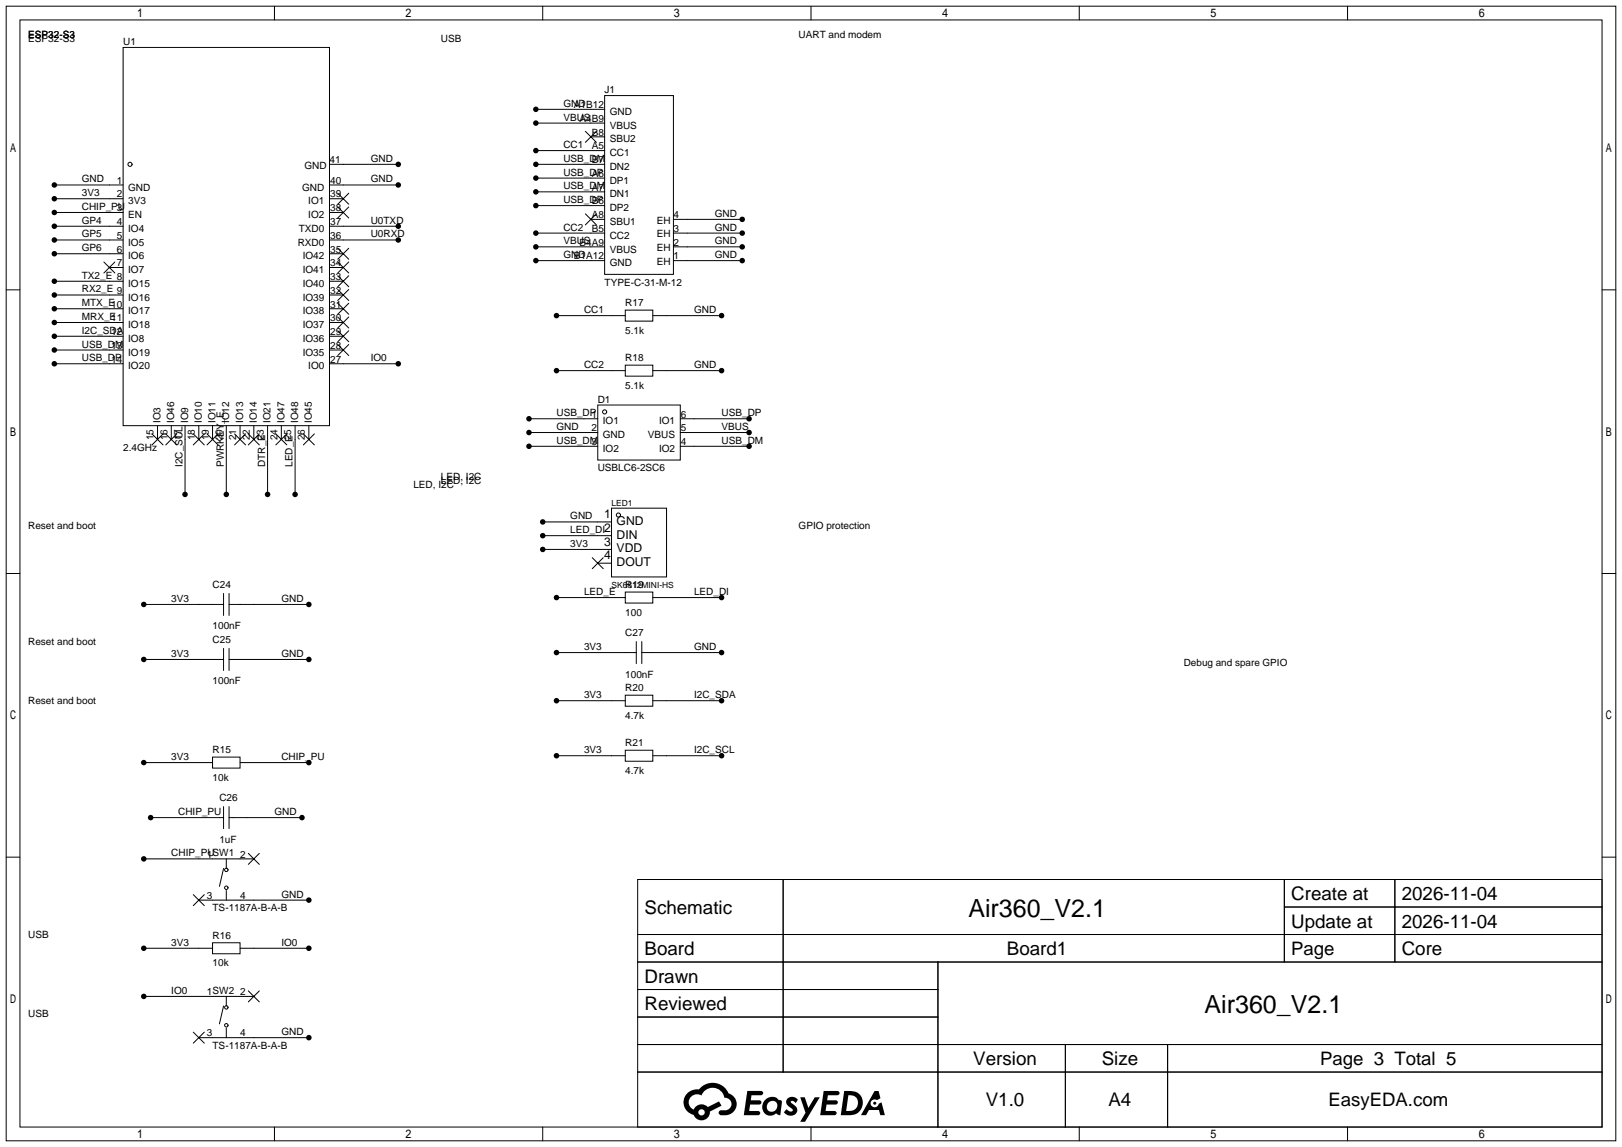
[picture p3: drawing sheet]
<svg xmlns="http://www.w3.org/2000/svg" width="299mm" height="212mm" viewBox="0 0 299 212" stroke-linecap="round" stroke-linejoin="round" font-family="sans-serif">
<g fill="none" stroke="#000" stroke-width=".18">
<path d="M1.1 1.1h297.2v209.6h-297.2zM3.7 3.7h292.1v204.5h-292.1zM22.7 8.8h38.1v69.8h-38.1zM50.7 1.1v2.6M100.2 1.1v2.6M111.6 17.7h12.7v33h-12.7zM149.7 1.1v2.6M199.3 1.1v2.6M248.8 1.1v2.6M10 34.2h12.7M10 36.7h12.7M10 39.2h12.7"/>
<path d="M60.8 34.2h12.7M60.8 36.7h2.6M60.8 39.2h2.6M60.8 30.4h12.7M62.4 38.2l2 2.1M62.4 35.7l2 2M64.4 38.2l-2 2.1M64.4 35.7l-2 2M98.9 30.4h12.7M98.9 20.2h12.7M98.9 22.7h12.7M98.9 27.8h12.7"/>
<path d="M98.9 32.9h12.7M98.9 35.4h12.7M98.9 38h12.7M108.1 24.3l2 2M108.1 39.5l2 2M109.1 25.3h2.5M110.1 24.3l-2 2M110.1 39.5l-2 2M1.1 53.5h2.6M10 41.8h12.7M10 44.3h12.7M10 46.9h12.7"/>
<path d="M10 51.9h12.7M10 54.5h12.7M10 57h12.7M10 59.6h12.7M19.2 48.4l2 2M20.2 49.4h2.5M21.2 48.4l-2 2M60.8 41.8h12.7M60.8 44.3h12.7M60.8 46.9h2.6M60.8 49.4h2.6M60.8 51.9h2.6"/>
<path d="M60.8 54.5h2.6M60.8 57h2.6M60.8 59.6h2.6M62.4 58.5l2 2.1M62.4 56l2 2M62.4 53.5l2 2M62.4 50.9l2 2.1M62.4 48.4l2 2M62.4 45.8l2 2.1M64.4 45.8l-2 2.1M64.4 48.4l-2 2M64.4 56l-2 2"/>
<path d="M64.4 58.5l-2 2.1M64.4 53.5l-2 2M64.4 50.9l-2 2.1M98.9 43.1h12.7M98.9 45.6h12.7M98.9 48.1h12.7M102.7 58.3h12.7M109.1 40.5h2.5M115.4 57.3h5.1v2h-5.1zM120.5 58.3h12.7M124.3 40.5h12.7M124.3 43.1h12.7"/>
<path d="M124.3 45.6h12.7M124.3 48.1h12.7M295.8 53.5h2.5M10 62.1h12.7M10 64.6h12.7M10 67.2h12.7M29.1 78.6v2.6M31.6 78.6v2.6M34.2 78.6v12.7M36.7 78.6v2.6M39.2 78.6v2.6M41.8 78.6v12.7"/>
<path d="M44.3 78.6v2.6M46.9 78.6v2.6M49.4 78.6v12.7M51.9 78.6v2.6M54.5 78.6v12.7M57 78.6v2.6M60.8 62.1h2.6M60.8 64.6h2.6M60.8 67.2h12.7M62.4 63.6l2 2.1M62.4 61.1l2 2M64.4 61.1l-2 2"/>
<path d="M64.4 63.6l-2 2.1M97.7 77.3h12.7M97.7 79.9h12.7M102.7 68.5h12.7M110.4 74.8h15.2v10.2h-15.2zM115.4 67.4h5.1v2.1h-5.1zM120.5 68.5h12.7M125.6 77.3h12.7M125.6 79.9h12.7M28.1 80.1l2 2.1M30.1 80.1l-2 2.1M30.6 80.1l2 2.1"/>
<path d="M32.6 80.1l-2 2.1M35.7 80.1l2 2.1M37.7 80.1l-2 2.1M38.2 80.1l2.1 2.1M40.3 80.1l-2.1 2.1M43.3 80.1l2 2.1M45.3 80.1l-2 2.1M45.8 80.1l2.1 2.1M47.9 80.1l-2.1 2.1M50.9 80.1l2.1 2.1M53 80.1l-2.1 2.1M56 80.1l2 2.1"/>
<path d="M58 80.1l-2 2.1M97.7 82.4h12.7M100.2 96.4h12.7M100.2 98.9h12.7M112.9 93.9h10.2v12.7h-10.2zM125.6 82.4h12.7M1.1 105.9h2.6M26.5 111.6h14.8M41.3 109.6v4.1M41.3 119.8v4M42.3 111.6h14.7M42.3 109.6v4.1"/>
<path d="M42.3 119.8v4M100.2 101.5h12.7M102.7 110.4h12.7M109.3 103l2.1 2M110.4 104h2.5M111.4 103l-2.1 2M115.4 109.3h5.1v2.1h-5.1zM117.5 118.5v4.1M118.5 118.5v4.1M120.5 110.4h12.7M295.8 105.9h2.5M26.5 121.8h14.8"/>
<path d="M39.2 139.8h5.1v2.1h-5.1zM42.3 121.8h14.7M102.7 120.5h14.8M102.7 129.4h12.7M102.7 139.6h12.7M115.4 128.4h5.1v2h-5.1zM115.4 138.6h5.1v2h-5.1zM118.5 120.5h14.7M120.5 129.4h12.7M120.5 139.6h12.7M1.1 158.3h2.6M26.5 140.8h12.7"/>
<path d="M26.5 158.6h20.4M27.8 151h13.5M41.3 149v4M41.8 158.6v1.8M42.3 149v4M42.3 151h13.5M44.3 140.8h12.7M45.8 157.6l2.1 2M47.9 157.6l-2.1 2M295.8 158.3h2.5M26.5 175.1h12.7M35.7 165.2l2 2.1"/>
<path d="M36.7 166.2h20.3M37.7 165.2l-2 2.1M39.2 174.1h5.1v2h-5.1zM41.3 160.4l-.8 3.3M41.8 164.5v1.7M44.3 175.1h12.7M117.7 162.4h178.1v45.8h-178.1zM117.7 172.6h178.1M117.7 177.7h178.1M144.6 162.4v35.6M173.2 177.7v30.5M237.1 162.4v15.3"/>
<path d="M237.1 167.5h58.7M257.5 162.4v15.3M26.5 184h20.4M35.7 190.6l2 2.1M36.7 191.6h20.3M37.7 190.6l-2 2.1M41.3 185.8l-.8 3.3M41.8 184v1.8M41.8 189.9v1.7M45.8 183l2.1 2M47.9 183l-2.1 2M117.7 182.8h55.5"/>
<path d="M117.7 192.9h178.1M117.7 187.8h55.5M117.7 198h178.1M196.7 192.9v15.3M215.6 192.9v15.3M50.7 208.2v2.5M100.2 208.2v2.5M149.7 208.2v2.5M199.3 208.2v2.5M248.8 208.2v2.5"/>
<circle cx="24" cy="30.4" r=".38"/>
<circle cx="111.6" cy="76.1" r=".38"/>
<circle cx="114.2" cy="95.1" r=".38"/>
<circle cx="41.8" cy="160.7" r=".32"/>
<circle cx="41.8" cy="164" r=".32"/>
<circle cx="41.8" cy="186.1" r=".32"/>
<circle cx="41.8" cy="189.4" r=".32"/>
</g>
<g fill="#000">
<path d="M138 201.5h1.6a1.31 1.31 0 0 1 1.2 .2 .4 .4 0 0 1-.3 .6h-1.8l-.1 .9h1.6a.4 .4 0 0 1 .4 .4 .4 .4 0 0 1-.4 .4h-1.7l-.2 1.2h.8a1.23 1.23 0 0 1 1.2 .2 .39 .39 0 0 1-.3 .6h-2.7zM145.5 202.8a1.3 1.3 0 0 1 1.8 .3l-.4 .6a.54 .54 0 0 0-.9-.2l.1 .2a1.58 1.58 0 0 1 1.1 1.6 1.43 1.43 0 0 1-2.5 .1l.5-.6a.64 .64 0 0 0 .5 .5 .64 .64 0 0 0 .7-.3l-.2-.2a1.6 1.6 0 0 1-1-1.6zM147.7 202.7h.9l.7 1.9 1.1-1.9h.9l-2.7 4.5h-.9l1-1.7zM152.1 201.5h1.6a1.32 1.32 0 0 1 1.3 .2 .39 .39 0 0 1-.4 .6h-1.7l-.2 .9h1.7a.4 .4 0 0 1 .3 .4 .4 .4 0 0 1-.4 .4h-1.7l-.2 1.2h.8a1.23 1.23 0 0 1 1.2 .2 .39 .39 0 0 1-.3 .6h-2.7zM161.5 201.5h.7l.4 1.3-.7 .4a.75 .75 0 0 0-1.1 .3 .75 .75 0 0 0 .5 1 .75 .75 0 0 0 .9-.6l.6-.3 .6 2.4h-.9l-.2-1h-1.9l-.5 1h-.9z"/>
<path d="M126.9 201.9a2.37 2.37 0 0 0 1.2 4 1.54 1.54 0 0 0 1.7 1 1.54 1.54 0 0 0 1.3-1.6l2.1-1.1-.5-.8-2 1.1a1.57 1.57 0 0 0-2.6 .4 1.5 1.5 0 0 1-.8-2.1 1.5 1.5 0 0 1 2.2-.5 2.23 2.23 0 0 1 2.3-1.4 2.23 2.23 0 0 1 2 1.8 1.16 1.16 0 0 1 1.2 1.1 1.16 1.16 0 0 1-1 1.3h-.7a.47 .47 0 0 0-.6 .3 .47 .47 0 0 0 .4 .6 2.23 2.23 0 0 0 2.3-.7 2.23 2.23 0 0 0 .4-2.3 2.16 2.16 0 0 0-1.3-1.1 3.2 3.2 0 0 0-5.4-.7l-1.2 .1zM129 205.4a.58 .58 0 0 1 1.1 0 .58 .58 0 0 1-1.1 0z"/>
<path d="M141.3 203.1a1.62 1.62 0 0 0-.4 2.1 1.62 1.62 0 0 0 2 .7l.4-.3 .3 .3 .5 .1 .3-2.5-.2-.3h-.4a1.58 1.58 0 0 0-2.5-.1zM141.9 203.6a.99 .99 0 0 1 1.6 .3 .99 .99 0 0 1-.9 1.4 .94 .94 0 0 1-1-.5 .94 .94 0 0 1 .3-1.2z"/>
<path d="M155.9 201.5l-.7 4.5h1.5a2.27 2.27 0 0 0 2.6-2.3 2.27 2.27 0 0 0-2.7-2.2zM156.6 202.3a1.5 1.5 0 0 1 1.8 1.5 1.5 1.5 0 0 1-1.9 1.4h-.3z"/>
<circle cx="10" cy="39.2" r=".51"/>
<circle cx="10" cy="36.7" r=".51"/>
<circle cx="10" cy="34.2" r=".51"/>
<circle cx="73.5" cy="30.4" r=".51"/>
<circle cx="73.5" cy="34.2" r=".51"/>
<circle cx="98.9" cy="22.7" r=".51"/>
<circle cx="98.9" cy="38" r=".51"/>
<circle cx="98.9" cy="35.4" r=".51"/>
<circle cx="98.9" cy="32.9" r=".51"/>
<circle cx="98.9" cy="20.2" r=".51"/>
<circle cx="98.9" cy="27.8" r=".51"/>
<circle cx="98.9" cy="30.4" r=".51"/>
<circle cx="10" cy="44.3" r=".51"/>
<circle cx="10" cy="57" r=".51"/>
<circle cx="10" cy="41.8" r=".51"/>
<circle cx="10" cy="54.5" r=".51"/>
<circle cx="10" cy="51.9" r=".51"/>
<circle cx="10" cy="59.6" r=".51"/>
<circle cx="10" cy="46.9" r=".51"/>
<circle cx="73.5" cy="41.8" r=".51"/>
<circle cx="73.5" cy="44.3" r=".51"/>
<circle cx="98.9" cy="48.1" r=".51"/>
<circle cx="98.9" cy="45.6" r=".51"/>
<circle cx="98.9" cy="43.1" r=".51"/>
<circle cx="102.7" cy="58.3" r=".51"/>
<circle cx="133.2" cy="58.3" r=".51"/>
<circle cx="137" cy="48.1" r=".51"/>
<circle cx="137" cy="45.6" r=".51"/>
<circle cx="137" cy="43.1" r=".51"/>
<circle cx="137" cy="40.5" r=".51"/>
<circle cx="10" cy="64.6" r=".51"/>
<circle cx="10" cy="67.2" r=".51"/>
<circle cx="10" cy="62.1" r=".51"/>
<circle cx="73.5" cy="67.2" r=".51"/>
<circle cx="97.7" cy="79.9" r=".51"/>
<circle cx="97.7" cy="77.3" r=".51"/>
<circle cx="102.7" cy="68.5" r=".51"/>
<circle cx="133.2" cy="68.5" r=".51"/>
<circle cx="138.3" cy="77.3" r=".51"/>
<circle cx="138.3" cy="79.9" r=".51"/>
<circle cx="34.2" cy="91.3" r=".51"/>
<circle cx="41.8" cy="91.3" r=".51"/>
<circle cx="49.4" cy="91.3" r=".51"/>
<circle cx="54.5" cy="91.3" r=".51"/>
<circle cx="97.7" cy="82.4" r=".51"/>
<circle cx="100.2" cy="96.4" r=".51"/>
<circle cx="100.2" cy="98.9" r=".51"/>
<circle cx="138.3" cy="82.4" r=".51"/>
<circle cx="26.5" cy="111.6" r=".51"/>
<circle cx="57" cy="111.6" r=".51"/>
<circle cx="100.2" cy="101.5" r=".51"/>
<circle cx="102.7" cy="110.4" r=".51"/>
<circle cx="133.2" cy="110.4" r=".51"/>
<circle cx="26.5" cy="121.8" r=".51"/>
<circle cx="57" cy="121.8" r=".51"/>
<circle cx="102.7" cy="129.4" r=".51"/>
<circle cx="102.7" cy="120.5" r=".51"/>
<circle cx="102.7" cy="139.6" r=".51"/>
<circle cx="133.2" cy="139.6" r=".51"/>
<circle cx="133.2" cy="120.5" r=".51"/>
<circle cx="133.2" cy="129.4" r=".51"/>
<circle cx="26.5" cy="158.6" r=".51"/>
<circle cx="26.5" cy="140.8" r=".51"/>
<circle cx="27.8" cy="151" r=".51"/>
<circle cx="55.8" cy="151" r=".51"/>
<circle cx="57" cy="140.8" r=".51"/>
<circle cx="26.5" cy="175.1" r=".51"/>
<circle cx="57" cy="175.1" r=".51"/>
<circle cx="57" cy="166.2" r=".51"/>
<circle cx="26.5" cy="184" r=".51"/>
<circle cx="57" cy="191.6" r=".51"/>
<circle cx="161.5" cy="203.8" r=".28"/>
</g>
<g font-size="4.6">
<text x="178.8" y="169.4">Air360_V2.1</text>
<text x="222.4" y="187.1">Air360_V2.1</text>
</g>
<g font-size="3.5">
<text x="238.4" y="166.2">Create at</text>
<text x="258.8" y="166.2">2026-11-04</text>
<text x="119" y="168.8">Schematic</text>
<text x="238.4" y="171.3">Update at</text>
<text x="258.8" y="171.3">2026-11-04</text>
<text x="119" y="176.4">Board</text>
<text x="185.9" y="176.4">Board1</text>
<text x="258.8" y="176.4">Core</text>
<text x="119" y="181.5">Drawn</text>
<text x="119" y="186.6">Reviewed</text>
<text x="179.7" y="196.7">Version</text>
<text x="203.4" y="196.7">Size</text>
<text x="182" y="204.3">V1.0</text>
<text x="204.7" y="204.3">A4</text>
</g>
<g font-size="3.4">
<text x="238.4" y="176.4">Page</text>
<text x="243.7" y="196.7">Page 3 Total 5</text>
<text x="245.3" y="204.3">EasyEDA.com</text>
</g>
<g font-size="2.2">
<text x="111.5" y="95.7">1</text>
<text x="111.5" y="98.2">2</text>
<text x="111.5" y="100.8">3</text>
<text x="113.8" y="96.9">GND</text>
<text x="113.8" y="99.5">DIN</text>
<text x="111.5" y="103.3">4</text>
<text x="113.8" y="102">VDD</text>
<text x="113.8" y="104.6">DOUT</text>
</g>
<g font-size="1.8">
<text x="5.2" y="7">ESP32-S3</text>
<text x="5.2" y="7.8">ESP32-S3</text>
<text x="22.7" y="8.3">U1</text>
<text x="81.4" y="7.8">USB</text>
<text x="147.4" y="7">UART and modem</text>
<text x="111.6" y="17.2">J1</text>
<text x="104" y="19.7">GND</text>
<text x="104" y="22.3">VBUS</text>
<text x="106" y="20">A1B12</text>
<text x="107" y="22.5">A4B9</text>
<text x="112.6" y="21.2">GND</text>
<text x="112.6" y="23.8">VBUS</text>
<text x="68.5" y="29.9">GND</text>
<text x="104" y="27.4">CC1</text>
<text x="104" y="29.9">USB_DM</text>
<text x="109.2" y="25">B8</text>
<text x="109.2" y="27.6">A5</text>
<text x="112.6" y="26.3">SBU2</text>
<text x="112.6" y="28.9">CC1</text>
<text x="15.1" y="33.7">GND</text>
<text x="21.6" y="33.9">1</text>
<text x="23.7" y="35.2">GND</text>
<text x="55.8" y="35.2">GND</text>
<text x="56.2" y="31.1">GND</text>
<text x="60.8" y="30.1">41</text>
<text x="61" y="33.9">40</text>
<text x="68.5" y="33.7">GND</text>
<text x="104" y="32.4">USB_DP</text>
<text x="104" y="35">USB_DM</text>
<text x="109.2" y="30.1">B7</text>
<text x="109.2" y="32.7">A6</text>
<text x="109.2" y="35.2">A7</text>
<text x="112.6" y="31.4">DN2</text>
<text x="112.6" y="33.9">DP1</text>
<text x="15.1" y="36.2">3V3</text>
<text x="15.1" y="38.8">CHIP_PU</text>
<text x="15.1" y="41.3">GP4</text>
<text x="21.6" y="36.5">2</text>
<text x="21.6" y="39">3</text>
<text x="21.6" y="41.6">4</text>
<text x="23.7" y="37.7">3V3</text>
<text x="23.7" y="40.3">EN</text>
<text x="56.9" y="40.3">IO2</text>
<text x="56.9" y="37.7">IO1</text>
<text x="61" y="41.6">37</text>
<text x="61" y="39">38</text>
<text x="61" y="36.5">39</text>
<text x="68.5" y="41.3">U0TXD</text>
<text x="104" y="37.5">USB_DP</text>
<text x="109.2" y="37.7">B6</text>
<text x="109.2" y="40.3">A8</text>
<text x="112.6" y="36.5">DN1</text>
<text x="112.6" y="39">DP2</text>
<text x="112.6" y="41.6">SBU1</text>
<text x="121.3" y="41.3">EH</text>
<text x="124.3" y="40.3">4</text>
<text x="132" y="40.1">GND</text>
<text x="15.1" y="43.9">GP5</text>
<text x="15.1" y="46.4">GP6</text>
<text x="21.6" y="44.1">5</text>
<text x="21.6" y="46.6">6</text>
<text x="23.7" y="42.8">IO4</text>
<text x="23.7" y="45.4">IO5</text>
<text x="23.7" y="47.9">IO6</text>
<text x="55" y="45.4">RXD0</text>
<text x="55.2" y="42.8">TXD0</text>
<text x="55.9" y="47.9">IO42</text>
<text x="61" y="46.6">35</text>
<text x="61" y="44.1">36</text>
<text x="68.5" y="43.9">U0RXD</text>
<text x="104" y="42.6">CC2</text>
<text x="104" y="45.1">VBUS</text>
<text x="104" y="47.7">GND</text>
<text x="106" y="47.9">B1A12</text>
<text x="107" y="45.4">B4A9</text>
<text x="109.2" y="42.8">B5</text>
<text x="112.6" y="44.1">CC2</text>
<text x="112.6" y="46.6">VBUS</text>
<text x="121.3" y="43.8">EH</text>
<text x="121.3" y="46.4">EH</text>
<text x="124.3" y="42.8">3</text>
<text x="124.3" y="45.4">2</text>
<text x="124.3" y="47.9">1</text>
<text x="132" y="42.6">GND</text>
<text x="132" y="45.1">GND</text>
<text x="132" y="47.7">GND</text>
<text x="15.1" y="51.5">TX2_E 8</text>
<text x="21.6" y="49.2">7</text>
<text x="23.7" y="50.4">IO7</text>
<text x="23.7" y="53">IO15</text>
<text x="55.9" y="53">IO40</text>
<text x="55.9" y="50.4">IO41</text>
<text x="61" y="51.7">33</text>
<text x="61" y="49.2">34</text>
<text x="111.6" y="52.8">TYPE-C-31-M-12</text>
<text x="112.6" y="49.2">GND</text>
<text x="121.3" y="48.9">EH</text>
<text x="15.1" y="54">RX2_E 9</text>
<text x="15.1" y="56.6">MTX_E10</text>
<text x="15.1" y="59.1">MRX_E</text>
<text x="20.6" y="59.3">11</text>
<text x="23.7" y="55.5">IO16</text>
<text x="23.7" y="58.1">IO17</text>
<text x="55.9" y="58.1">IO38</text>
<text x="55.9" y="55.5">IO39</text>
<text x="61" y="59.3">30</text>
<text x="61" y="56.8">31</text>
<text x="61" y="54.3">32</text>
<text x="107.8" y="57.8">CC1</text>
<text x="115.4" y="56.6">R17</text>
<text x="128.1" y="57.8">GND</text>
<text x="15.1" y="61.6">I2C_SDA</text>
<text x="15.1" y="64.2">USB_DM</text>
<text x="20.6" y="61.9">12</text>
<text x="20.6" y="64.4">13</text>
<text x="23.7" y="60.6">IO18</text>
<text x="23.7" y="63.1">IO8</text>
<text x="23.7" y="65.7">IO19</text>
<text x="55.9" y="65.7">IO35</text>
<text x="55.9" y="63.1">IO36</text>
<text x="55.9" y="60.6">IO37</text>
<text x="61" y="64.4">28</text>
<text x="61" y="61.9">29</text>
<text x="115.4" y="61.6">5.1k</text>
<text x="15.1" y="66.7">USB_DP</text>
<text x="20.6" y="67">14</text>
<text x="23.7" y="68.2">IO20</text>
<text x="56.9" y="68.2">IO0</text>
<text x="61" y="67">27</text>
<text x="68.5" y="66.7">IO0</text>
<text x="107.8" y="68">CC2</text>
<text x="115.4" y="66.7">R18</text>
<text x="115.4" y="71.8">5.1k</text>
<text x="128.1" y="68">GND</text>
<text x="102.7" y="76.9">USB_DP</text>
<text x="109.2" y="77.1">1</text>
<text x="110.4" y="74.3">D1</text>
<text x="125.7" y="77.1">6</text>
<text x="133.2" y="76.9">USB_DP</text>
<text x="22.7" y="83.2">2.4GHz</text>
<text x="28.4" y="81.3" transform="rotate(-90 28.4 81.3)">15</text>
<text x="29.6" y="78.2" transform="rotate(-90 29.6 78.2)">IO3</text>
<text x="30.9" y="81.3" transform="rotate(-90 30.9 81.3)">16</text>
<text x="32.2" y="78.2" transform="rotate(-90 32.2 78.2)">IO46</text>
<text x="33.4" y="81.3" transform="rotate(-90 33.4 81.3)">17</text>
<text x="34.7" y="78.2" transform="rotate(-90 34.7 78.2)">IO9</text>
<text x="36" y="81.3" transform="rotate(-90 36 81.3)">18</text>
<text x="37.3" y="78.2" transform="rotate(-90 37.3 78.2)">IO10</text>
<text x="38.5" y="81.3" transform="rotate(-90 38.5 81.3)">19</text>
<text x="39.8" y="78.2" transform="rotate(-90 39.8 78.2)">IO11</text>
<text x="41.1" y="81.3" transform="rotate(-90 41.1 81.3)">20</text>
<text x="42.3" y="78.2" transform="rotate(-90 42.3 78.2)">IO12</text>
<text x="43.6" y="81.3" transform="rotate(-90 43.6 81.3)">21</text>
<text x="44.9" y="78.2" transform="rotate(-90 44.9 78.2)">IO13</text>
<text x="46.1" y="81.3" transform="rotate(-90 46.1 81.3)">22</text>
<text x="47.4" y="78.2" transform="rotate(-90 47.4 78.2)">IO14</text>
<text x="48.7" y="81.3" transform="rotate(-90 48.7 81.3)">23</text>
<text x="50" y="78.2" transform="rotate(-90 50 78.2)">IO21</text>
<text x="51.2" y="81.3" transform="rotate(-90 51.2 81.3)">24</text>
<text x="52.5" y="78.2" transform="rotate(-90 52.5 78.2)">IO47</text>
<text x="53.8" y="81.3" transform="rotate(-90 53.8 81.3)">25</text>
<text x="55" y="78.2" transform="rotate(-90 55 78.2)">IO48</text>
<text x="56.3" y="81.3" transform="rotate(-90 56.3 81.3)">26</text>
<text x="57.6" y="78.2" transform="rotate(-90 57.6 78.2)">IO45</text>
<text x="102.7" y="79.4">GND</text>
<text x="102.7" y="82">USB_DM</text>
<text x="109.2" y="79.7">2</text>
<text x="109.2" y="82.2">3</text>
<text x="111.3" y="78.4">IO1</text>
<text x="111.3" y="80.9">GND</text>
<text x="111.3" y="83.5">IO2</text>
<text x="119.6" y="80.9">VBUS</text>
<text x="121.7" y="83.5">IO2</text>
<text x="121.7" y="78.4">IO1</text>
<text x="125.7" y="82.2">4</text>
<text x="125.7" y="79.7">5</text>
<text x="133.2" y="82">USB_DM</text>
<text x="133.2" y="79.4">VBUS</text>
<text x="33.7" y="86.2" transform="rotate(-90 33.7 86.2)">I2C_SCL</text>
<text x="41.3" y="86.2" transform="rotate(-90 41.3 86.2)">PWRKEY_E</text>
<text x="48.9" y="86.2" transform="rotate(-90 48.9 86.2)">DTR_E</text>
<text x="54" y="86.2" transform="rotate(-90 54 86.2)">LED_E</text>
<text x="81.4" y="88.6">LED, I2C</text>
<text x="81.4" y="89.3">LED, I2C</text>
<text x="110.4" y="87">USBLC6-2SC6</text>
<text x="76.3" y="90.1">LED, I2C</text>
<text x="105.3" y="95.9">GND</text>
<text x="5.2" y="97.7">Reset and boot</text>
<text x="105.3" y="98.5">LED_DI</text>
<text x="105.3" y="101">3V3</text>
<text x="147.4" y="97.7">GPIO protection</text>
<text x="31.6" y="111.2">3V3</text>
<text x="39.2" y="108.6">C24</text>
<text x="51.9" y="111.2">GND</text>
<text x="107.8" y="109.9">LED_E</text>
<text x="115.4" y="108.6">R19</text>
<text x="115.4" y="113.7">100</text>
<text x="128.1" y="109.9">LED_DI</text>
<text x="5.2" y="119">Reset and boot</text>
<text x="39.2" y="116.3">100nF</text>
<text x="39.2" y="118.8">C25</text>
<text x="115.4" y="117.5">C27</text>
<text x="31.6" y="121.3">3V3</text>
<text x="51.9" y="121.3">GND</text>
<text x="107.8" y="120.1">3V3</text>
<text x="115.4" y="125.1">100nF</text>
<text x="128.1" y="120.1">GND</text>
<text x="218.6" y="123.1">Debug and spare GPIO</text>
<text x="5.2" y="130">Reset and boot</text>
<text x="39.2" y="126.4">100nF</text>
<text x="107.8" y="129">3V3</text>
<text x="115.4" y="127.7">R20</text>
<text x="128.1" y="129">I2C_SDA</text>
<text x="115.4" y="132.8">4.7k</text>
<text x="115.4" y="137.8">R21</text>
<text x="31.6" y="140.4">3V3</text>
<text x="39.2" y="139.1">R15</text>
<text x="51.9" y="140.4">CHIP_PU</text>
<text x="107.8" y="139.1">3V3</text>
<text x="115.4" y="142.9">4.7k</text>
<text x="128.1" y="139.1">I2C_SCL</text>
<text x="39.2" y="144.2">10k</text>
<text x="40.5" y="148">C26</text>
<text x="32.9" y="150.5">CHIP_PU</text>
<text x="40.5" y="155.6">1uF</text>
<text x="50.7" y="150.5">GND</text>
<text x="31.6" y="158.2">CHIP_PU</text>
<text x="38.2" y="158.4">1SW1</text>
<text x="44.3" y="158.4">2</text>
<text x="38.2" y="166">3</text>
<text x="44.3" y="166">4</text>
<text x="51.9" y="165.8">GND</text>
<text x="5.2" y="173.1">USB</text>
<text x="39.2" y="168.3">TS-1187A-B-A-B</text>
<text x="39.2" y="173.4">R16</text>
<text x="31.6" y="174.7">3V3</text>
<text x="39.2" y="178.5">10k</text>
<text x="51.9" y="174.7">IO0</text>
<text x="31.6" y="183.6">IO0</text>
<text x="38.2" y="183.8">1SW2</text>
<text x="44.3" y="183.8">2</text>
<text x="5.2" y="187.9">USB</text>
<text x="38.2" y="191.4">3</text>
<text x="44.3" y="191.4">4</text>
<text x="51.9" y="191.2">GND</text>
<text x="39.2" y="193.7">TS-1187A-B-A-B</text>
</g>
<g font-size="1.6">
<text x="112.9" y="93.4">LED1</text>
<text x="112.9" y="108.6">SK6812MINI-HS</text>
</g>
</svg>
